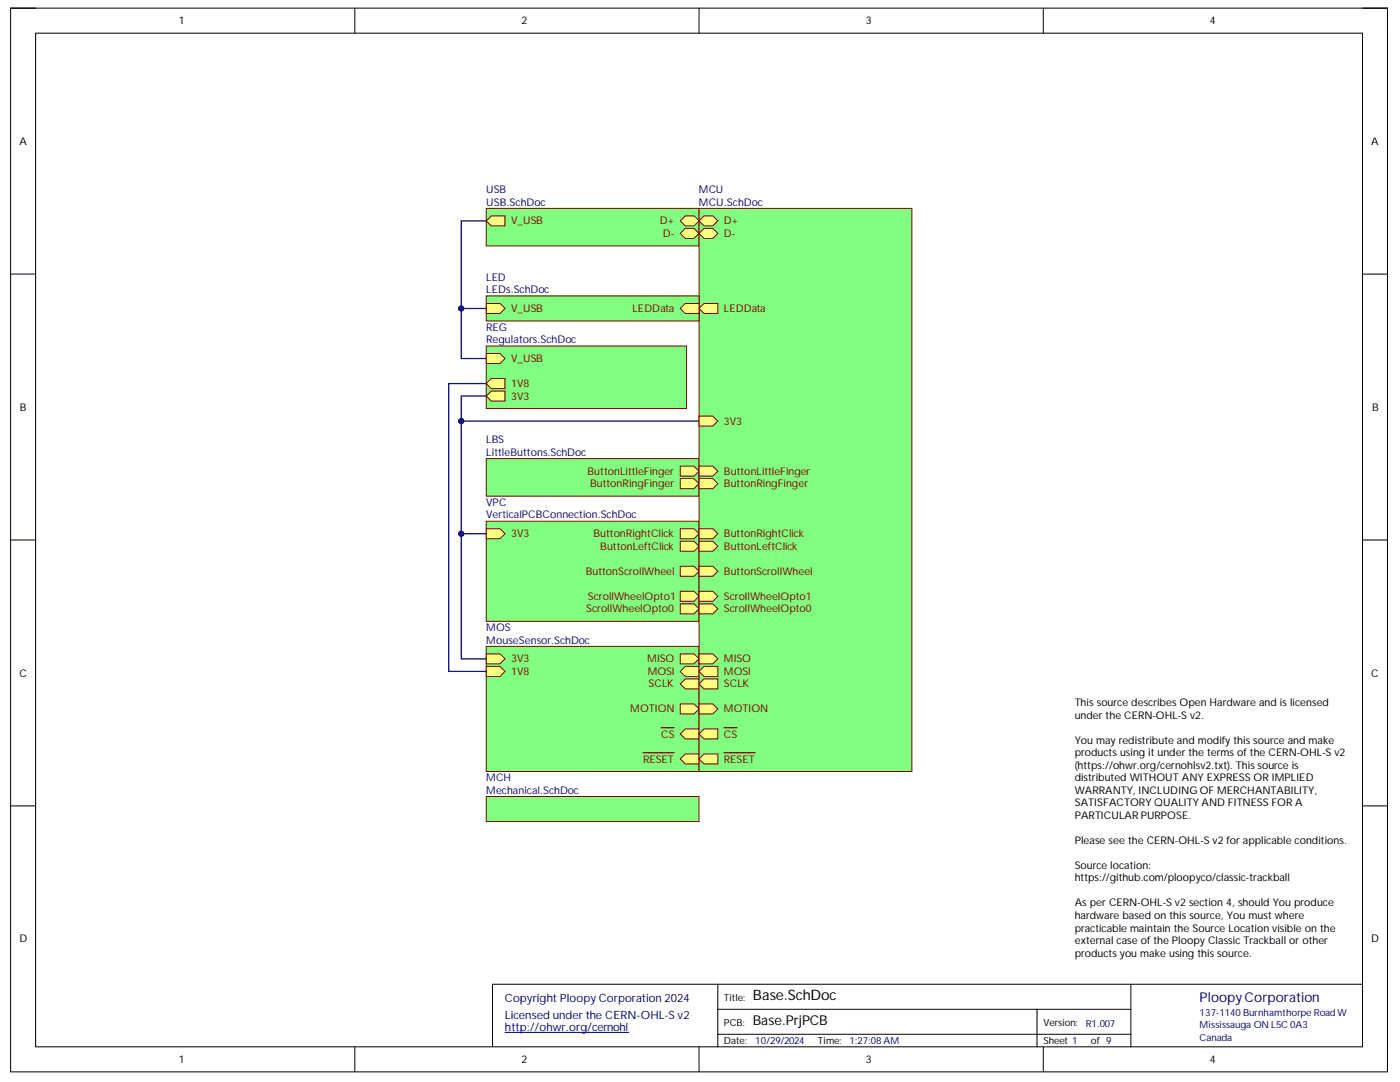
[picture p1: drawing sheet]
<svg xmlns="http://www.w3.org/2000/svg" width="279mm" height="216mm" viewBox="0 0 279 216" stroke-linecap="round" stroke-linejoin="round" font-family="sans-serif">
<path d="M2.1 1.6h274.8v212.3h-274.8z" fill="none" stroke="#000" stroke-width=".2"/>
<path d="M7.1 6.6h264.8v202.3h-264.8z" fill-rule="evenodd" fill="#fff"/>
<g fill="none" stroke="#000" stroke-width=".2">
<path d="M2.1 1.6h5M7.1 6.6h264.8v202.3h-264.8zM70.8 1.6v5M139.5 1.6v5M208.2 1.6v5M271.9 1.6h5v5M2.1 54.7h5M271.9 54.7h5M2.1 107.7h5M271.9 107.8h5M2.1 160.8h5M271.9 160.8h5"/>
<path d="M143.3 196.4v12.5M225.7 196.4v12.5M271.9 196.4h-173.6v12.5M70.8 208.9v5M139.5 208.9v5M143.3 201.4h82.4M143.3 206.4h82.4M207 201.4v7.5M208.2 208.9v5M276.9 208.9v5"/>
</g>
<path d="M100.8 206h24.7" fill="none" stroke="#000080" stroke-width=".2"/>
<path d="M97 158.9h42.5v5h-42.5z" fill-rule="evenodd" fill="#80ff80"/>
<path d="M97 158.9h42.5v5h-42.5z" fill="none" stroke="#800000" stroke-width=".2"/>
<path d="M97 69h40v12.5h-40z" fill-rule="evenodd" fill="#80ff80"/>
<path d="M97 69h40v12.5h-40z" fill="none" stroke="#800000" stroke-width=".2"/>
<path d="M97 79l1-1h2.8v2h-2.8z" fill-rule="evenodd" fill="#ffff80"/>
<path d="M97 79l1-1h2.8v2h-2.8z" fill="none" stroke="#800000" stroke-width=".2"/>
<path d="M97 70.5h2.8l1 1-1 1h-2.8z" fill-rule="evenodd" fill="#ffff80"/>
<path d="M97 70.5h2.8l1 1-1 1h-2.8z" fill="none" stroke="#800000" stroke-width=".2"/>
<path d="M97 76.5l1-1h2.8v2h-2.8z" fill-rule="evenodd" fill="#ffff80"/>
<path d="M97 76.5l1-1h2.8v2h-2.8z" fill="none" stroke="#800000" stroke-width=".2"/>
<path d="M97 104h42.5v20h-42.5z" fill-rule="evenodd" fill="#80ff80"/>
<path d="M97 104h42.5v20h-42.5z" fill="none" stroke="#800000" stroke-width=".2"/>
<path d="M97 105.5h2.8l1 1-1 1h-2.8z" fill-rule="evenodd" fill="#ffff80"/>
<path d="M97 105.5h2.8l1 1-1 1h-2.8z" fill="none" stroke="#800000" stroke-width=".2"/>
<path d="M135.8 105.5h2.7l1 1-1 1h-2.7z" fill-rule="evenodd" fill="#ffff80"/>
<path d="M135.8 105.5h2.7l1 1-1 1h-2.7z" fill="none" stroke="#800000" stroke-width=".2"/>
<path d="M135.8 108h2.7l1 1-1 1h-2.7z" fill-rule="evenodd" fill="#ffff80"/>
<path d="M135.8 108h2.7l1 1-1 1h-2.7z" fill="none" stroke="#800000" stroke-width=".2"/>
<path d="M135.8 118h2.7l1 1-1 1h-2.7z" fill-rule="evenodd" fill="#ffff80"/>
<path d="M135.8 118h2.7l1 1-1 1h-2.7z" fill="none" stroke="#800000" stroke-width=".2"/>
<path d="M135.8 120.5h2.7l1 1-1 1h-2.7z" fill-rule="evenodd" fill="#ffff80"/>
<path d="M135.8 120.5h2.7l1 1-1 1h-2.7z" fill="none" stroke="#800000" stroke-width=".2"/>
<path d="M135.8 113h2.7l1 1-1 1h-2.7z" fill-rule="evenodd" fill="#ffff80"/>
<path d="M135.8 113h2.7l1 1-1 1h-2.7z" fill="none" stroke="#800000" stroke-width=".2"/>
<path d="M97 129h42.5v24.9h-42.5z" fill-rule="evenodd" fill="#80ff80"/>
<path d="M97 129h42.5v24.9h-42.5z" fill="none" stroke="#800000" stroke-width=".2"/>
<path d="M97 133h2.8l1 1-1 1h-2.8z" fill-rule="evenodd" fill="#ffff80"/>
<path d="M97 133h2.8l1 1-1 1h-2.8z" fill="none" stroke="#800000" stroke-width=".2"/>
<path d="M97 130.5h2.8l1 1-1 1h-2.8z" fill-rule="evenodd" fill="#ffff80"/>
<path d="M97 130.5h2.8l1 1-1 1h-2.8z" fill="none" stroke="#800000" stroke-width=".2"/>
<path d="M136.8 145.5h2.7v2h-2.7l-1-1z" fill-rule="evenodd" fill="#ffff80"/>
<path d="M136.8 145.5h2.7v2h-2.7l-1-1z" fill="none" stroke="#800000" stroke-width=".2"/>
<path d="M132 145.2h2.5" fill="none" stroke="#800000" stroke-width=".25"/>
<path d="M135.8 130.5h2.7l1 1-1 1h-2.7z" fill-rule="evenodd" fill="#ffff80"/>
<path d="M135.8 130.5h2.7l1 1-1 1h-2.7z" fill="none" stroke="#800000" stroke-width=".2"/>
<path d="M135.8 134l1-1h2.7v2h-2.7z" fill-rule="evenodd" fill="#ffff80"/>
<path d="M135.8 134l1-1h2.7v2h-2.7z" fill="none" stroke="#800000" stroke-width=".2"/>
<path d="M135.8 136.5l1-1h2.7v2h-2.7z" fill-rule="evenodd" fill="#ffff80"/>
<path d="M135.8 136.5l1-1h2.7v2h-2.7z" fill="none" stroke="#800000" stroke-width=".2"/>
<path d="M135.8 151.4l1-1h2.7v2h-2.7z" fill-rule="evenodd" fill="#ffff80"/>
<path d="M135.8 151.4l1-1h2.7v2h-2.7z" fill="none" stroke="#800000" stroke-width=".2"/>
<path d="M128.3 150.2h6.2" fill="none" stroke="#800000" stroke-width=".25"/>
<path d="M135.8 140.5h2.7l1 1-1 1h-2.7z" fill-rule="evenodd" fill="#ffff80"/>
<path d="M135.8 140.5h2.7l1 1-1 1h-2.7z" fill="none" stroke="#800000" stroke-width=".2"/>
<path d="M97 91.5h42.5v7.5h-42.5z" fill-rule="evenodd" fill="#80ff80"/>
<path d="M97 91.5h42.5v7.5h-42.5z" fill="none" stroke="#800000" stroke-width=".2"/>
<path d="M135.8 93h2.7l1 1-1 1h-2.7z" fill-rule="evenodd" fill="#ffff80"/>
<path d="M135.8 93h2.7l1 1-1 1h-2.7z" fill="none" stroke="#800000" stroke-width=".2"/>
<path d="M135.8 95.5h2.7l1 1-1 1h-2.7z" fill-rule="evenodd" fill="#ffff80"/>
<path d="M135.8 95.5h2.7l1 1-1 1h-2.7z" fill="none" stroke="#800000" stroke-width=".2"/>
<path d="M214.5 139h54.9v54.9h-54.9z" fill-rule="evenodd" fill="#fff"/>
<path d="M214.5 139h54.9v54.9h-54.9z" fill="none" stroke="#fff" stroke-width=".2"/>
<path d="M97 41.6h42.5v7.5h-42.5z" fill-rule="evenodd" fill="#80ff80"/>
<path d="M97 41.6h42.5v7.5h-42.5z" fill="none" stroke="#800000" stroke-width=".2"/>
<path d="M136.8 43.1h1.7l1 1-1 1h-1.7l-1-1z" fill-rule="evenodd" fill="#ffff80"/>
<path d="M136.8 43.1h1.7l1 1-1 1h-1.7l-1-1z" fill="none" stroke="#800000" stroke-width=".2"/>
<path d="M98 43.1h2.8v2h-2.8l-1-1z" fill-rule="evenodd" fill="#ffff80"/>
<path d="M98 43.1h2.8v2h-2.8l-1-1z" fill="none" stroke="#800000" stroke-width=".2"/>
<path d="M135.8 46.6l1-1h1.7l1 1-1 1h-1.7z" fill-rule="evenodd" fill="#ffff80"/>
<path d="M135.8 46.6l1-1h1.7l1 1-1 1h-1.7z" fill="none" stroke="#800000" stroke-width=".2"/>
<path d="M97 76.5h-7.5v57.5h7.5M92 106.5v25h5" fill="none" stroke="#000080" stroke-width=".25"/>
<circle cx="92" cy="106.5" r=".5" fill="#000080"/>
<circle cx="92" cy="106.5" r=".5" fill="none" stroke="#000080" stroke-width=".2"/>
<path d="M97 79h-5v27.5h5" fill="none" stroke="#000080" stroke-width=".25"/>
<circle cx="92" cy="106.5" r=".5" fill="#000080"/>
<circle cx="92" cy="106.5" r=".5" fill="none" stroke="#000080" stroke-width=".2"/>
<circle cx="92" cy="84" r=".5" fill="#000080"/>
<circle cx="92" cy="84" r=".5" fill="none" stroke="#000080" stroke-width=".2"/>
<path d="M92 84h47.5" fill="none" stroke="#000080" stroke-width=".25"/>
<circle cx="92" cy="84" r=".5" fill="#000080"/>
<circle cx="92" cy="84" r=".5" fill="none" stroke="#000080" stroke-width=".2"/>
<path d="M97 44.1h-5v27.4h5" fill="none" stroke="#000080" stroke-width=".25"/>
<circle cx="92" cy="61.6" r=".5" fill="#000080"/>
<circle cx="92" cy="61.6" r=".5" fill="none" stroke="#000080" stroke-width=".2"/>
<path d="M92 61.6h5" fill="none" stroke="#000080" stroke-width=".25"/>
<circle cx="92" cy="61.6" r=".5" fill="#000080"/>
<circle cx="92" cy="61.6" r=".5" fill="none" stroke="#000080" stroke-width=".2"/>
<path d="M139.5 41.6h42.5v112.3h-42.5z" fill-rule="evenodd" fill="#80ff80"/>
<path d="M139.5 41.6h42.5v112.3h-42.5z" fill="none" stroke="#800000" stroke-width=".2"/>
<path d="M139.5 83h2.8l1 1-1 1h-2.8z" fill-rule="evenodd" fill="#ffff80"/>
<path d="M139.5 83h2.8l1 1-1 1h-2.8z" fill="none" stroke="#800000" stroke-width=".2"/>
<path d="M140.5 43.1h1.8l1 1-1 1h-1.8l-1-1z" fill-rule="evenodd" fill="#ffff80"/>
<path d="M140.5 43.1h1.8l1 1-1 1h-1.8l-1-1z" fill="none" stroke="#800000" stroke-width=".2"/>
<path d="M139.5 46.6l1-1h1.8l1 1-1 1h-1.8z" fill-rule="evenodd" fill="#ffff80"/>
<path d="M139.5 46.6l1-1h1.8l1 1-1 1h-1.8z" fill="none" stroke="#800000" stroke-width=".2"/>
<path d="M139.5 105.5h2.8l1 1-1 1h-2.8z" fill-rule="evenodd" fill="#ffff80"/>
<path d="M139.5 105.5h2.8l1 1-1 1h-2.8z" fill="none" stroke="#800000" stroke-width=".2"/>
<path d="M139.5 108h2.8l1 1-1 1h-2.8z" fill-rule="evenodd" fill="#ffff80"/>
<path d="M139.5 108h2.8l1 1-1 1h-2.8z" fill="none" stroke="#800000" stroke-width=".2"/>
<path d="M139.5 118h2.8l1 1-1 1h-2.8z" fill-rule="evenodd" fill="#ffff80"/>
<path d="M139.5 118h2.8l1 1-1 1h-2.8z" fill="none" stroke="#800000" stroke-width=".2"/>
<path d="M139.5 120.5h2.8l1 1-1 1h-2.8z" fill-rule="evenodd" fill="#ffff80"/>
<path d="M139.5 120.5h2.8l1 1-1 1h-2.8z" fill="none" stroke="#800000" stroke-width=".2"/>
<path d="M139.5 113h2.8l1 1-1 1h-2.8z" fill-rule="evenodd" fill="#ffff80"/>
<path d="M139.5 113h2.8l1 1-1 1h-2.8z" fill="none" stroke="#800000" stroke-width=".2"/>
<path d="M139.5 93h2.8l1 1-1 1h-2.8z" fill-rule="evenodd" fill="#ffff80"/>
<path d="M139.5 93h2.8l1 1-1 1h-2.8z" fill="none" stroke="#800000" stroke-width=".2"/>
<path d="M139.5 95.5h2.8l1 1-1 1h-2.8z" fill-rule="evenodd" fill="#ffff80"/>
<path d="M139.5 95.5h2.8l1 1-1 1h-2.8z" fill="none" stroke="#800000" stroke-width=".2"/>
<path d="M140.5 145.5h2.8v2h-2.8l-1-1z" fill-rule="evenodd" fill="#ffff80"/>
<path d="M140.5 145.5h2.8v2h-2.8l-1-1z" fill="none" stroke="#800000" stroke-width=".2"/>
<path d="M144.5 145.2h2.6" fill="none" stroke="#800000" stroke-width=".25"/>
<path d="M139.5 130.5h2.8l1 1-1 1h-2.8z" fill-rule="evenodd" fill="#ffff80"/>
<path d="M139.5 130.5h2.8l1 1-1 1h-2.8z" fill="none" stroke="#800000" stroke-width=".2"/>
<path d="M139.5 134l1-1h2.8v2h-2.8z" fill-rule="evenodd" fill="#ffff80"/>
<path d="M139.5 134l1-1h2.8v2h-2.8z" fill="none" stroke="#800000" stroke-width=".2"/>
<path d="M139.5 136.5l1-1h2.8v2h-2.8z" fill-rule="evenodd" fill="#ffff80"/>
<path d="M139.5 136.5l1-1h2.8v2h-2.8z" fill="none" stroke="#800000" stroke-width=".2"/>
<path d="M139.5 151.4l1-1h2.8v2h-2.8z" fill-rule="evenodd" fill="#ffff80"/>
<path d="M139.5 151.4l1-1h2.8v2h-2.8z" fill="none" stroke="#800000" stroke-width=".2"/>
<path d="M144.5 150.2h6.2" fill="none" stroke="#800000" stroke-width=".25"/>
<path d="M139.5 140.5h2.8l1 1-1 1h-2.8z" fill-rule="evenodd" fill="#ffff80"/>
<path d="M139.5 140.5h2.8l1 1-1 1h-2.8z" fill="none" stroke="#800000" stroke-width=".2"/>
<path d="M139.5 61.6l1-1h2.8v2h-2.8z" fill-rule="evenodd" fill="#ffff80"/>
<path d="M139.5 61.6l1-1h2.8v2h-2.8z" fill="none" stroke="#800000" stroke-width=".2"/>
<path d="M97 59.1h42.5v5h-42.5z" fill-rule="evenodd" fill="#80ff80"/>
<path d="M97 59.1h42.5v5h-42.5z" fill="none" stroke="#800000" stroke-width=".2"/>
<path d="M97 60.6h2.8l1 1-1 1h-2.8z" fill-rule="evenodd" fill="#ffff80"/>
<path d="M97 60.6h2.8l1 1-1 1h-2.8z" fill="none" stroke="#800000" stroke-width=".2"/>
<path d="M135.8 61.6l1-1h2.7v2h-2.7z" fill-rule="evenodd" fill="#ffff80"/>
<path d="M135.8 61.6l1-1h2.7v2h-2.7z" fill="none" stroke="#800000" stroke-width=".2"/>
<text font-size="2.9" x="150.2" y="199.6">Base.SchDoc</text>
<text font-size="2.7" fill="#000080" x="239.4" y="199.8">PloopyCorporation</text>
<text font-size="2.7" x="150.2" y="204.6">Base.PrjPCB</text>
<g font-size="2.3" fill="#000080">
<text x="100.8" y="200">Copyright Ploopy Corporation 2024</text>
<text x="100.8" y="203.2">Licensed under the CERN-OHL-S v2</text>
<text x="100.8" y="205.8">http://ohwr.org/cernohl</text>
</g>
<g font-size="2.1">
<text x="35.7" y="4.8">1</text>
<text x="104.1" y="4.8">2</text>
<text x="172.8" y="4.8">3</text>
<text x="241.4" y="4.8">4</text>
<text x="3.9" y="28.9">A</text>
<text x="273.7" y="28.9">A</text>
<text x="4" y="82">B</text>
<text x="273.8" y="82">B</text>
<text x="3.9" y="135">C</text>
<text x="273.7" y="135">C</text>
<text x="214.5" y="141">This source describes Open Hardware and is licensed</text>
<text x="214.5" y="143.4">under the CERN-OHL-S v2.</text>
<text x="214.5" y="148.4">You may redistribute and modify this source and make</text>
<text x="214.5" y="150.9">products using it under the terms of the CERN-OHL-S v2</text>
<text x="214.5" y="153.4">(https://ohwr.org/cernohlsv2.txt). This source is</text>
<text x="214.5" y="155.9">distributed WITHOUT ANY EXPRESS OR IMPLIED</text>
<text x="214.5" y="158.4">WARRANTY, INCLUDING OF MERCHANTABILITY,</text>
<text x="214.5" y="160.9">SATISFACTORY QUALITY AND FITNESS FOR A</text>
<text x="214.5" y="163.4">PARTICULAR PURPOSE.</text>
<text x="214.5" y="168.4">Please see the CERN-OHL-S v2 for applicable conditions.</text>
<text x="214.5" y="173.4">Source location:</text>
<text x="214.5" y="175.9">https://github.com/ploopyco/classic-trackball</text>
<text x="214.5" y="180.8">As per CERN-OHL-S v2 section 4, should You produce</text>
<text x="214.5" y="183.4">hardware based on this source, You must where</text>
<text x="214.5" y="185.9">practicable maintain the Source Location visible on the</text>
<text x="3.9" y="188">D</text>
<text x="214.5" y="188.4">external case of the Ploopy Classic Trackball or other</text>
<text x="214.5" y="190.9">products you make using this source.</text>
<text x="273.7" y="188">D</text>
<text x="35.7" y="212.1">1</text>
<text x="104.1" y="212.1">2</text>
<text x="172.8" y="212.1">3</text>
<text x="241.4" y="212.1">4</text>
</g>
<g font-size="2.1" fill="#000080">
<text x="97.1" y="38.5">USB</text>
<text x="97.1" y="41.1">USB.SchDoc</text>
<text x="139.5" y="38.5">MCU</text>
<text x="139.5" y="41.1">MCU.SchDoc</text>
<text x="97.1" y="56">LED</text>
<text x="97.1" y="58.6">LEDs.SchDoc</text>
<text x="97.1" y="66">REG</text>
<text x="97.1" y="68.5">Regulators.SchDoc</text>
<text x="97.1" y="88.5">LBS</text>
<text x="97.1" y="91">LittleButtons.SchDoc</text>
<text x="97.1" y="101">VPC</text>
<text x="97.1" y="103.4">VerticalPCBConnection.SchDoc</text>
<text x="97.1" y="125.9">MOS</text>
<text x="97.1" y="128.4">MouseSensor.SchDoc</text>
<text x="97.1" y="155.9">MCH</text>
<text x="97.1" y="158.4">Mechanical.SchDoc</text>
</g>
<g font-size="2.1" fill="#800000">
<text x="102" y="44.8">V_USB</text>
<text x="131.7" y="44.8">D+</text>
<text x="132.3" y="47.3">D-</text>
<text x="144.5" y="44.8">D+</text>
<text x="144.5" y="47.3">D-</text>
<text x="102" y="62.3">V_USB</text>
<text x="126.2" y="62.3">LEDData</text>
<text x="144.5" y="62.3">LEDData</text>
<text x="102" y="72.2">V_USB</text>
<text x="102" y="77.2">1V8</text>
<text x="102" y="79.8">3V3</text>
<text x="144.5" y="84.8">3V3</text>
<text x="117.3" y="94.7">ButtonLittleFinger</text>
<text x="144.5" y="94.7">ButtonLittleFinger</text>
<text x="117.8" y="97.3">ButtonRingFinger</text>
<text x="144.5" y="97.3">ButtonRingFinger</text>
<text x="102" y="107.2">3V3</text>
<text x="118.4" y="107.2">ButtonRightClick</text>
<text x="144.5" y="107.2">ButtonRightClick</text>
<text x="119.8" y="109.7">ButtonLeftClick</text>
<text x="144.5" y="109.7">ButtonLeftClick</text>
<text x="116.9" y="114.7">ButtonScrollWheel</text>
<text x="117.3" y="119.7">ScrollWheelOpto1</text>
<text x="144.5" y="119.7">ScrollWheelOpto1</text>
<text x="144.5" y="114.7">ButtonScrollWheel</text>
<text x="117" y="122.2">ScrollWheelOpto0</text>
<text x="144.5" y="122.2">ScrollWheelOpto0</text>
<text x="102" y="134.7">1V8</text>
<text x="102" y="132.2">3V3</text>
<text x="129.2" y="132.2">MISO</text>
<text x="129.3" y="134.7">MOSI</text>
<text x="129.4" y="137.1">SCLK</text>
<text x="144.5" y="132.2">MISO</text>
<text x="144.5" y="134.7">MOSI</text>
<text x="144.5" y="137.1">SCLK</text>
<text x="125.8" y="142.1">MOTION</text>
<text x="144.5" y="142.1">MOTION</text>
<text x="132" y="147.2">CS</text>
<text x="144.5" y="147.2">CS</text>
<text x="128.3" y="152.2">RESET</text>
<text x="144.5" y="152.2">RESET</text>
</g>
<g font-size="1.9">
<text x="144.5" y="199.7">Title:</text>
<text x="144.5" y="208.4">Date:</text>
<text x="144.5" y="204.7">PCB:</text>
<text x="163.2" y="208.4">Time:</text>
<text x="208.2" y="204.7">Version:</text>
<text x="208.2" y="208.4">Sheet 1</text>
<text x="217.7" y="208.4">of 9</text>
</g>
<g font-size="1.9" fill="#000080">
<text x="239.4" y="202.6">137-1140 Burnhamthorpe Road W</text>
<text x="150.7" y="208.4">10/29/2024</text>
<text x="169.5" y="208.4">1:27:08 AM</text>
<text x="216.7" y="204.9">R1.007</text>
<text x="239.4" y="205.2">Mississauga ON L5C 0A3</text>
<text x="239.4" y="207.6">Canada</text>
</g>
</svg>
